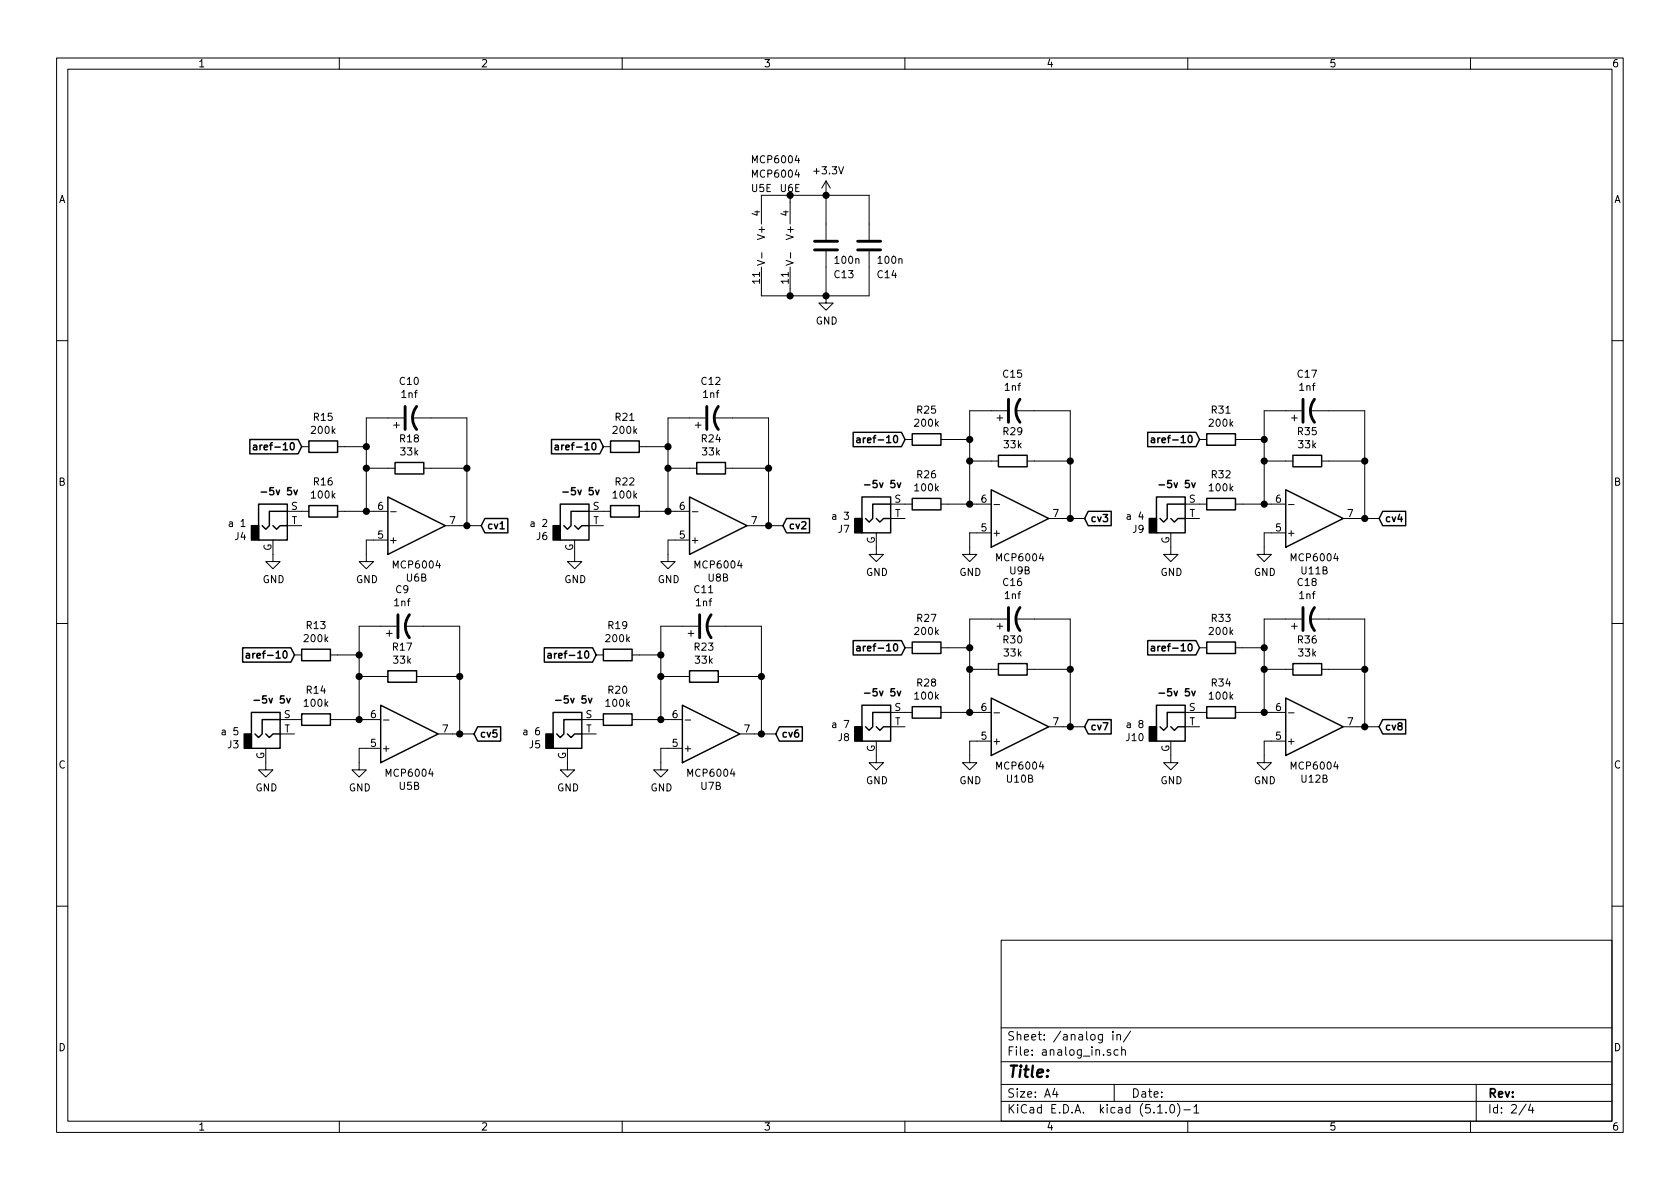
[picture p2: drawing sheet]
<svg xmlns="http://www.w3.org/2000/svg" width="297mm" height="210mm" viewBox="0 0 297 210" stroke-linecap="round" stroke-linejoin="round" font-family="sans-serif">
<g fill="none" stroke="#000" stroke-width=".18">
<path d="M10 10.3h277v189.9h-277zM12 12.2h273v186.1h-273zM60 10.3v1.9M110 10.3v1.9M160 10.3v1.9M210 10.3v1.9M260 10.3v1.9M134.6 39.6v-5.1h19.1v7.9M139.7 34.5v5.1M146 32v10.4M146 32l-.7 1.3M146 32l.8 1.3"/>
<path d="M133.9 46l1.3 .5-1.3 .4M134.7 44.7v.9M139 46l1.3 .5-1.3 .4M139.7 47.2v5.1M139.8 44.7v.9M146 44.4v9.2h1.3l-1.3 1.3-1.2-1.3h1.2M153.7 44.4v7.9h-19.1v-5.1M10 60.2h2M53.3 79h1.3M59.7 79h5.1M69.6 75.2h1M70.1 74.7v1"/>
<path d="M71.4 73.9h-6.6v16.5M72.9 73.9h9.6v19.1M106.7 79h1.2M113 79h5.1M122.9 75.2h1.1M123.4 74.7v1M124.7 73.9h-6.6v16.5M126.2 73.9h9.7v19.1M160 77.7h1.3M166.4 77.7h5M176.3 73.9h1M176.8 73.4v1"/>
<path d="M178.1 72.6h-6.7v16.5M179.6 72.6h9.6v19.1M212.1 77.7h1.3M218.4 77.7h5.1M228.3 73.9h1.1M228.9 73.4v1M230.1 72.6h-6.6v16.5M231.6 72.6h9.7v19.1M285 60.2h2M48.3 95.5v3.8h1.2l-1.2 1.3-1.3-1.3h1.3M50.8 90.4h3.8M50.8 93h2.5"/>
<path d="M59.7 90.4h8.9M64.8 82.8h5M68.6 95.5h-3.8v3.8h1.2l-1.2 1.3-1.3-1.3h1.3M69.1 90.5h1M74.9 82.8h7.6M78.7 93h6.4M101.6 95.5v3.8h1.3l-1.3 1.3-1.3-1.3h1.3M104.1 90.4h3.8M104.1 93h2.6M113 90.4h8.9M118.1 82.8h5.1M121.9 95.5h-3.8v3.8h1.3l-1.3 1.3-1.3-1.3h1.3"/>
<path d="M122.4 90.5h1M128.3 82.8h7.6M132.1 93h6.3M154.9 94.2v3.8h1.3l-1.3 1.3-1.2-1.3h1.2M157.5 89.1h3.8M157.5 91.7h2.5M166.4 89.1h8.9M171.4 81.5h5.1M175.3 94.2h-3.9v3.8h1.3l-1.3 1.3-1.2-1.3h1.2M175.7 89.2h1M181.6 81.5h7.6M185.4 91.7h6.4"/>
<path d="M207 94.2v3.8h1.3l-1.3 1.3-1.3-1.3h1.3M209.5 89.1h3.9M209.5 91.7h2.6M218.4 89.1h8.9M223.5 81.5h5.1M227.3 94.2h-3.8v3.8h1.3l-1.3 1.3-1.3-1.3h1.3M227.8 89.2h1M233.7 81.5h7.6M237.5 91.7h6.3M10 110.3h2M52.1 115.8h1.2M58.4 115.8h5.1"/>
<path d="M63.5 119.6h5.1M68.3 112h1M68.8 111.5v1M70.1 110.7h-6.6v16.5M71.6 110.7h9.7v19.1M73.7 119.6h7.6M105.4 115.8h1.3M111.8 115.8h5M116.8 119.6h5.1M121.7 112h1M122.2 111.5v1M123.4 110.7h-6.6v16.5"/>
<path d="M125 110.7h9.6v19.1M127 119.6h7.6M160 114.5h1.3M166.4 114.5h5M171.4 118.4h5.1M176.3 110.7h1M176.8 110.2v1M178.1 109.5h-6.7v16.5M179.6 109.5h9.6v19M181.6 118.4h7.6M212.1 114.5h1.3M218.4 114.5h5.1"/>
<path d="M223.5 118.4h5.1M228.3 110.7h1.1M228.9 110.2v1M230.1 109.5h-6.6v16.5M231.6 109.5h9.7v19M233.7 118.4h7.6M285 110.3h2M47 132.3v3.8h1.3l-1.3 1.3-1.3-1.3h1.3M49.5 127.2h3.8M49.5 129.8h2.6M58.4 127.2h8.9M67.3 132.3h-3.8v3.8h1.3l-1.3 1.3-1.3-1.3h1.3"/>
<path d="M67.8 127.3h1M77.5 129.8h6.3M100.3 132.3v3.8h1.3l-1.3 1.3-1.2-1.3h1.2M102.9 127.2h3.8M102.9 129.8h2.5M111.8 127.2h8.8M120.6 132.3h-3.8v3.8h1.3l-1.3 1.3-1.2-1.3h1.2M121.1 127.3h1M130.8 129.8h6.4M154.9 131.1v3.8h1.3l-1.3 1.2-1.2-1.2h1.2M157.5 126h3.8M157.5 128.5h2.5"/>
<path d="M166.4 126h8.9M175.3 131.1h-3.9v3.8h1.3l-1.3 1.2-1.2-1.2h1.2M175.7 126.1h1M185.4 128.5h6.4M207 131.1v3.8h1.3l-1.3 1.2-1.3-1.2h1.3M209.5 126h3.9M209.5 128.5h2.6M218.4 126h8.9M227.3 131.1h-3.8v3.8h1.3l-1.3 1.2-1.3-1.2h1.3M227.8 126.1h1M237.5 128.5h6.3M10 160.2h2"/>
<path d="M177 166.3h108v32h-108zM285 160.2h2M60 198.3v1.9M110 198.3v1.9M160 198.3v1.9M177 194.8h108M177 191.8h108M177 187.8h108M177 181.8h108M186.5 192.5l-.4 1h1M186.8 193v1M196.3 185.7a.37 .37 0 0 0-.5 .1v.2l.5 .2 .1 .1-.2 .3-.4-.1"/>
<path d="M196.8 182.4v.2M196.8 182.9v1M197 191.8v3M197.5 183.1l.2-.2 .3 .1 .1 .9M197.5 182.9v1M197.7 185.7l-.4-.1-.3 .3 .1 .6 .2 .1 .4-.1M198.3 185.7h.1a.37 .37 0 0 1 .6 .1v.8M198.3 185.1v1.5M199.9 182.3l-1.3 2M204.7 196.8h.8M206.2 196.7v.1M207 195.4l.3-.1a.94 .94 0 0 1 0 1.5 .82 .82 0 0 1-.3-1.4z"/>
<path d="M208.2 195.1a1.71 1.71 0 0 1 0 2.3M209.3 196.3h1.2M210 198.3v1.9M211.1 195.8l.4-.5v1.5M211.1 196.8h.9M260 198.3v1.9M261 191.8v6.5M269.8 195.2l-1.2 2M270.6 195.2l-.3 1.1h.9M271 195.8v1"/>
</g>
<g fill="none" stroke="#000" stroke-width=".25">
<path d="M44.2 77.7h8.5l.6 1.3-.6 1.3h-8.5zM44.8 78.8h.5l.1 .7M45.4 79l-.4 .1-.2 .1v.3h.6M46 78.7v.8M46.4 78.7l-.4 .2M54.6 78h5.1v2h-5.1zM97.5 77.7h8.5l.7 1.3-.7 1.3h-8.5zM98.2 78.8h.5v.7M98.7 79l-.4 .1-.2 .1 .1 .3h.5M99.3 78.7v.8M99.7 78.7l-.4 .2M107.9 78h5.1v2h-5.1z"/>
<path d="M150.9 76.4h8.5l.6 1.3-.6 1.3h-8.5zM151.5 77.5h.5l.1 .8M152.1 77.7l-.5 .1-.1 .2v.2h.6M152.7 77.4v.9M153 77.4l-.3 .3M161.3 76.7h5.1v2h-5.1zM202.9 76.4h8.6l.6 1.3-.6 1.3h-8.6zM203.6 77.5h.5v.8M204.1 77.7l-.4 .1-.2 .2 .1 .2h.5M204.7 77.4v.9M205.1 77.4l-.4 .3M213.4 76.7h5v2h-5z"/>
<path d="M45.7 89.1h5.1v6.4h-5.1zM48.3 93l.6 .6 .6-.6h1.3M50.8 90.4h-3.2v2.6l-.6 .6-.6-.6M51.5 86.2h-.6l-.1 .6 .5-.1 .3 .3v.3l-.3 .2-.5-.1M52 86.7l.3 .8 .3-.8M54.6 89.4h5.1v2h-5.1zM68.6 87.9l10.1 5.1-10.1 5zM69.8 81.8h5.1v2h-5.1zM85.7 91.7h4.1v2.5h-4.1l-.6-1.2zM99.1 89.1h5v6.4h-5zM101.6 93l.6 .6 .7-.6h1.2M104.1 90.4h-3.1v2.6l-.7 .6-.6-.6"/>
<path d="M104.8 86.2h-.6v.6l.4-.1 .3 .3v.3l-.3 .2-.4-.1M105.3 86.7l.3 .8 .3-.8M107.9 89.4h5.1v2h-5.1zM121.9 87.9l10.2 5.1-10.2 5zM123.2 81.8h5.1v2h-5.1zM139.1 91.7h4v2.5h-4l-.7-1.2zM152.4 87.9h5.1v6.3h-5.1zM154.9 91.7l.7 .6 .6-.6h1.3M157.5 89.1h-3.2v2.6l-.6 .6-.7-.6M158.2 85h-.6l-.1 .6 .5-.2 .2 .3v.3l-.2 .2-.5-.1M158.6 85.4l.4 .8 .3-.8M161.3 88.1h5.1v2.1h-5.1z"/>
<path d="M175.3 86.6l10.1 5.1-10.1 5.1zM176.5 80.5h5.1v2h-5.1zM192.4 90.4h4.1v2.6h-4.1l-.6-1.3zM204.5 87.9h5v6.3h-5zM207 91.7l.6 .6 .7-.6h1.2M209.5 89.1h-3.1v2.6l-.7 .6-.6-.6M210.2 85h-.5l-.1 .6 .5-.2 .2 .3v.3l-.2 .2-.5-.1M210.7 85.4l.3 .8 .3-.8M213.4 88.1h5v2.1h-5zM227.3 86.6l10.2 5.1-10.2 5.1zM228.6 80.5h5.1v2h-5.1zM244.5 90.4h4v2.6h-4l-.7-1.3z"/>
<path d="M42.9 114.5h8.5l.7 1.3-.7 1.3h-8.5zM43.6 115.6h.4l.1 .8M44.1 115.8l-.4 .1-.2 .2 .1 .2h.5M44.7 115.5v.9M45.1 115.5l-.4 .3M53.3 114.8h5.1v2h-5.1zM68.6 118.6h5.1v2h-5.1zM96.2 114.5h8.6l.6 1.3-.6 1.3h-8.6zM96.9 115.6h.5l.1 .8M97.5 115.8l-.5 .1-.1 .2v.2h.6M98 115.5v.9M98.4 115.5l-.4 .3"/>
<path d="M106.7 114.8h5.1v2h-5.1zM121.9 118.6h5.1v2h-5.1zM150.9 113.3h8.5l.6 1.2-.6 1.3h-8.5zM151.5 114.3h.5l.1 .8M152.1 114.6h-.5l-.1 .2v.3h.6M152.7 114.3v.8M153 114.3l-.3 .2M161.3 113.5h5.1v2.1h-5.1zM176.5 117.3h5.1v2.1h-5.1zM202.9 113.3h8.6l.6 1.2-.6 1.3h-8.6zM203.6 114.3h.5v.8M204.1 114.6h-.4l-.2 .2 .1 .3h.5"/>
<path d="M204.7 114.3v.8M205.1 114.3l-.4 .2M213.4 113.5h5v2.1h-5zM228.6 117.3h5.1v2.1h-5.1zM44.4 126h5.1v6.3h-5.1zM47 129.8l.6 .6 .7-.6h1.2M49.5 127.2h-3.1v2.6l-.7 .6-.6-.6M50.2 123.1h-.6v.6l.4-.2 .3 .3v.3l-.3 .2-.4-.1M50.7 123.5l.3 .8 .3-.8M53.3 126.2h5.1v2.1h-5.1zM67.3 124.7l10.2 5.1-10.2 5.1zM84.5 128.5h4v2.6h-4l-.7-1.3z"/>
<path d="M97.8 126h5.1v6.3h-5.1zM100.3 129.8l.7 .6 .6-.6h1.3M102.9 127.2h-3.2v2.6l-.6 .6-.7-.6M103.6 123.1h-.6l-.1 .6 .5-.2 .2 .3v.3l-.2 .2-.5-.1M104 123.5l.3 .8 .3-.8M106.7 126.2h5.1v2.1h-5.1zM120.6 124.7l10.2 5.1-10.2 5.1zM137.8 128.5h4.1v2.6h-4.1l-.6-1.3zM152.4 124.7h5.1v6.4h-5.1zM154.9 128.5l.7 .7 .6-.7h1.3M157.5 126h-3.2v2.5l-.6 .7-.7-.7M158.2 121.8h-.6l-.1 .6 .5-.1 .2 .2v.3l-.2 .3-.5-.2"/>
<path d="M158.6 122.2l.4 .9 .3-.9M161.3 125h5.1v2h-5.1zM175.3 123.4l10.1 5.1-10.1 5.1zM192.4 127.2h4.1v2.6h-4.1l-.6-1.3zM204.5 124.7h5v6.4h-5zM207 128.5l.6 .7 .7-.7h1.2M209.5 126h-3.1v2.5l-.7 .7-.6-.7M210.2 121.8h-.5l-.1 .6 .5-.1 .2 .2v.3l-.2 .3-.5-.2M210.7 122.2l.3 .9 .3-.9M213.4 125h5v2h-5zM227.3 123.4l10.2 5.1-10.2 5.1zM244.5 127.2h4v2.6h-4l-.7-1.3z"/>
</g>
<g fill="#000" stroke="#000" stroke-width=".25">
<path d="M44.4 93h1.3v2.5h-1.3zM97.8 93h1.3v2.5h-1.3zM151.1 91.7h1.3v2.5h-1.3zM203.2 91.7h1.3v2.5h-1.3zM43.2 129.8h1.2v2.5h-1.2zM96.5 129.8h1.3v2.5h-1.3zM151.1 128.5h1.3v2.6h-1.3zM203.2 128.5h1.3v2.6h-1.3z"/>
<circle cx="139.7" cy="34.5" r=".51"/>
<circle cx="146.1" cy="34.5" r=".51"/>
<circle cx="139.7" cy="52.3" r=".51"/>
<circle cx="146.1" cy="52.3" r=".51"/>
<circle cx="64.8" cy="79" r=".51"/>
<circle cx="118.1" cy="79" r=".51"/>
<circle cx="171.5" cy="77.7" r=".51"/>
<circle cx="223.5" cy="77.7" r=".51"/>
<circle cx="64.8" cy="90.4" r=".51"/>
<circle cx="64.8" cy="82.8" r=".51"/>
<circle cx="82.6" cy="93" r=".51"/>
<circle cx="82.6" cy="82.8" r=".51"/>
<circle cx="118.1" cy="82.8" r=".51"/>
<circle cx="118.1" cy="90.4" r=".51"/>
<circle cx="135.9" cy="93" r=".51"/>
<circle cx="135.9" cy="82.8" r=".51"/>
<circle cx="171.5" cy="81.5" r=".51"/>
<circle cx="171.5" cy="89.1" r=".51"/>
<circle cx="189.2" cy="91.7" r=".51"/>
<circle cx="189.2" cy="81.5" r=".51"/>
<circle cx="223.5" cy="89.1" r=".51"/>
<circle cx="223.5" cy="81.5" r=".51"/>
<circle cx="241.3" cy="91.7" r=".51"/>
<circle cx="241.3" cy="81.5" r=".51"/>
<circle cx="63.5" cy="115.8" r=".51"/>
<circle cx="63.5" cy="119.6" r=".51"/>
<circle cx="81.3" cy="119.6" r=".51"/>
<circle cx="116.8" cy="119.6" r=".51"/>
<circle cx="116.8" cy="115.8" r=".51"/>
<circle cx="134.6" cy="119.6" r=".51"/>
<circle cx="171.5" cy="118.4" r=".51"/>
<circle cx="171.5" cy="114.5" r=".51"/>
<circle cx="189.2" cy="118.4" r=".51"/>
<circle cx="223.5" cy="118.4" r=".51"/>
<circle cx="223.5" cy="114.5" r=".51"/>
<circle cx="241.3" cy="118.4" r=".51"/>
<circle cx="63.5" cy="127.2" r=".51"/>
<circle cx="81.3" cy="129.8" r=".51"/>
<circle cx="116.8" cy="127.2" r=".51"/>
<circle cx="134.6" cy="129.8" r=".51"/>
<circle cx="171.5" cy="126" r=".51"/>
<circle cx="189.2" cy="128.5" r=".51"/>
<circle cx="223.5" cy="126" r=".51"/>
<circle cx="241.3" cy="128.5" r=".51"/>
</g>
<g fill="none" stroke="#000" stroke-width=".51">
<path d="M144 44.2h4.1M144 42.7h4.1M151.6 44.2h4.1M151.6 42.7h4.1M71.6 71.9v4M73.7 71.9a3.3 3.3 0 0 0 0 4M125 71.9v4M127 71.9a3.3 3.3 0 0 0 0 4M178.3 70.6v4.1M180.3 70.6a3.3 3.3 0 0 0 0 4.1M230.4 70.6v4.1M232.4 70.6a3.3 3.3 0 0 0 0 4.1"/>
<path d="M70.4 108.7v4.1M72.4 108.7a3.3 3.3 0 0 0 0 4.1M123.7 108.7v4.1M125.7 108.7a3.3 3.3 0 0 0 0 4.1M178.3 107.4v4.1M180.3 107.4a3.3 3.3 0 0 0 0 4.1M230.4 107.4v4.1M232.4 107.4a3.3 3.3 0 0 0 0 4.1"/>
</g>
<text font-size="2.8" x="178" y="190.5">Title:</text>
<g font-size="2.1">
<text x="178" y="184">Sheet: /analog in/</text>
<text x="178" y="186.7">File: analog_in.sch</text>
<text x="178" y="196.9">KiCad E.D.A. kicad (5.1.0)-1</text>
<text x="178" y="194.1">Size: A4</text>
<text x="200" y="194.1">Date:</text>
<text x="263" y="194.1">Rev:</text>
<text x="263" y="196.9">Id: 2/4</text>
</g>
<g font-size="1.8">
<text x="35" y="11.9">1</text>
<text x="85" y="11.9">2</text>
<text x="135" y="11.9">3</text>
<text x="185" y="11.9">4</text>
<text x="235" y="11.9">5</text>
<text x="285" y="11.9">6</text>
<text x="133.2" y="28.9">MCP6004</text>
<text x="10.4" y="35.9">A</text>
<text x="132.9" y="34">U5E</text>
<text x="133.2" y="31.4">MCP6004</text>
<text x="138" y="34">U6E</text>
<text x="144.1" y="30.8">+3.3V</text>
<text x="285.4" y="35.9">A</text>
<text x="134.4" y="38.2" transform="rotate(-90 134.4 38.2)">4</text>
<text x="135.3" y="42" transform="rotate(-90 135.3 42)">V+</text>
<text x="139.4" y="38.2" transform="rotate(-90 139.4 38.2)">4</text>
<text x="140.3" y="42" transform="rotate(-90 140.3 42)">V+</text>
<text x="147.8" y="46.7">100n</text>
<text x="155.4" y="46.7">100n</text>
<text x="134.4" y="50.1" transform="rotate(-90 134.4 50.1)">11</text>
<text x="139.4" y="50.1" transform="rotate(-90 139.4 50.1)">11</text>
<text x="147.6" y="49.2">C13</text>
<text x="155.2" y="49.2">C14</text>
<text x="144.2" y="57.4">GND</text>
<text x="70.7" y="68.1">C10</text>
<text x="71" y="70.4">1nf</text>
<text x="124.1" y="68.1">C12</text>
<text x="124.4" y="70.4">1nf</text>
<text x="177.4" y="66.8">C15</text>
<text x="177.7" y="69.1">1nf</text>
<text x="229.5" y="66.8">C17</text>
<text x="229.8" y="69.1">1nf</text>
<text x="55.2" y="76.7">200k</text>
<text x="55.5" y="74.4">R15</text>
<text x="108.5" y="76.7">200k</text>
<text x="108.9" y="74.4">R21</text>
<text x="161.9" y="75.5">200k</text>
<text x="162.2" y="73.1">R25</text>
<text x="177.4" y="77">R29</text>
<text x="213.9" y="75.5">200k</text>
<text x="214.3" y="73.1">R31</text>
<text x="229.5" y="77">R35</text>
<text x="46.7" y="79.6">aref-10</text>
<text x="70.8" y="78.2">R18</text>
<text x="70.9" y="80.5">33k</text>
<text x="100" y="79.6">aref-10</text>
<text x="124.1" y="78.2">R24</text>
<text x="124.3" y="80.5">33k</text>
<text x="153.3" y="78.4">aref-10</text>
<text x="177.6" y="79.3">33k</text>
<text x="205.4" y="78.4">aref-10</text>
<text x="229.7" y="79.3">33k</text>
<text x="10.4" y="85.9">B</text>
<text x="45.7" y="87.6">-5v 5v</text>
<text x="55.2" y="88.2">100k</text>
<text x="55.5" y="85.8">R16</text>
<text x="99.1" y="87.6">-5v 5v</text>
<text x="108.5" y="88.2">100k</text>
<text x="108.9" y="85.8">R22</text>
<text x="152.4" y="86.3">-5v 5v</text>
<text x="158.2" y="88.9">S</text>
<text x="161.9" y="86.9">100k</text>
<text x="162.2" y="84.6">R26</text>
<text x="173.5" y="88.9">6</text>
<text x="204.5" y="86.3">-5v 5v</text>
<text x="210.2" y="88.9">S</text>
<text x="213.9" y="86.9">100k</text>
<text x="214.3" y="84.6">R32</text>
<text x="225.6" y="88.9">6</text>
<text x="285.4" y="85.9">B</text>
<text x="40.7" y="93.2">a 1</text>
<text x="41.6" y="95.5">J4</text>
<text x="51.5" y="90.2">S</text>
<text x="51.5" y="92.7">T</text>
<text x="66.8" y="95.2">5</text>
<text x="66.8" y="90.2">6</text>
<text x="79.5" y="92.7">7</text>
<text x="86" y="93.6">cv1</text>
<text x="94.1" y="93.2">a 2</text>
<text x="94.9" y="95.5">J6</text>
<text x="104.8" y="90.2">S</text>
<text x="104.9" y="92.7">T</text>
<text x="120.2" y="95.2">5</text>
<text x="120.2" y="90.2">6</text>
<text x="132.9" y="92.7">7</text>
<text x="139.3" y="93.6">cv2</text>
<text x="147.4" y="91.9">a 3</text>
<text x="148.2" y="94.2">J7</text>
<text x="158.2" y="91.4">T</text>
<text x="173.5" y="94">5</text>
<text x="175.4" y="94.9">+</text>
<text x="186.2" y="91.4">7</text>
<text x="192.7" y="92.3">cv3</text>
<text x="199.5" y="91.9">a 4</text>
<text x="200.3" y="94.2">J9</text>
<text x="210.3" y="91.4">T</text>
<text x="225.6" y="94">5</text>
<text x="227.5" y="94.9">+</text>
<text x="238.3" y="91.4">7</text>
<text x="244.7" y="92.3">cv4</text>
<text x="48" y="97.5" transform="rotate(-90 48 97.5)">G</text>
<text x="68.7" y="96.1">+</text>
<text x="69.7" y="100.5">MCP6004</text>
<text x="101.3" y="97.5" transform="rotate(-90 101.3 97.5)">G</text>
<text x="122" y="96.1">+</text>
<text x="123.1" y="100.5">MCP6004</text>
<text x="153.1" y="101.8">GND</text>
<text x="154.7" y="96.2" transform="rotate(-90 154.7 96.2)">G</text>
<text x="169.6" y="101.8">GND</text>
<text x="176.4" y="99.3">MCP6004</text>
<text x="178.6" y="101.6">U9B</text>
<text x="205.2" y="101.8">GND</text>
<text x="206.8" y="96.2" transform="rotate(-90 206.8 96.2)">G</text>
<text x="221.7" y="101.8">GND</text>
<text x="228.5" y="99.3">MCP6004</text>
<text x="230.1" y="101.6">U11B</text>
<text x="46.4" y="103.1">GND</text>
<text x="62.9" y="103.1">GND</text>
<text x="69.8" y="107.2">1nf</text>
<text x="70" y="104.9">C9</text>
<text x="71.9" y="102.8">U6B</text>
<text x="99.8" y="103.1">GND</text>
<text x="116.3" y="103.1">GND</text>
<text x="122.8" y="104.9">C11</text>
<text x="123.1" y="107.2">1nf</text>
<text x="125.2" y="102.8">U8B</text>
<text x="177.4" y="103.6">C16</text>
<text x="177.7" y="105.9">1nf</text>
<text x="229.5" y="103.6">C18</text>
<text x="229.8" y="105.9">1nf</text>
<text x="53.9" y="113.6">200k</text>
<text x="54.3" y="111.2">R13</text>
<text x="107.3" y="113.6">200k</text>
<text x="107.6" y="111.2">R19</text>
<text x="161.9" y="112.3">200k</text>
<text x="162.2" y="110">R27</text>
<text x="177.4" y="113.8">R30</text>
<text x="213.9" y="112.3">200k</text>
<text x="214.3" y="110">R33</text>
<text x="229.5" y="113.8">R36</text>
<text x="45.4" y="116.5">aref-10</text>
<text x="69.5" y="115.1">R17</text>
<text x="69.6" y="117.4">33k</text>
<text x="98.7" y="116.5">aref-10</text>
<text x="122.8" y="115.1">R23</text>
<text x="123" y="117.4">33k</text>
<text x="153.3" y="115.2">aref-10</text>
<text x="177.6" y="116.1">33k</text>
<text x="205.4" y="115.2">aref-10</text>
<text x="229.7" y="116.1">33k</text>
<text x="44.4" y="124.4">-5v 5v</text>
<text x="53.9" y="125">100k</text>
<text x="54.3" y="122.7">R14</text>
<text x="97.8" y="124.4">-5v 5v</text>
<text x="107.3" y="125">100k</text>
<text x="107.6" y="122.7">R20</text>
<text x="152.4" y="123.1">-5v 5v</text>
<text x="158.2" y="125.7">S</text>
<text x="161.9" y="123.7">100k</text>
<text x="162.2" y="121.4">R28</text>
<text x="173.5" y="125.7">6</text>
<text x="204.5" y="123.1">-5v 5v</text>
<text x="210.2" y="125.7">S</text>
<text x="213.9" y="123.7">100k</text>
<text x="214.3" y="121.4">R34</text>
<text x="225.6" y="125.7">6</text>
<text x="39.4" y="130">a 5</text>
<text x="50.2" y="127">S</text>
<text x="50.3" y="129.5">T</text>
<text x="65.6" y="127">6</text>
<text x="78.3" y="129.5">7</text>
<text x="84.7" y="130.4">cv5</text>
<text x="92.8" y="130">a 6</text>
<text x="103.6" y="127">S</text>
<text x="103.6" y="129.5">T</text>
<text x="118.9" y="127">6</text>
<text x="131.6" y="129.5">7</text>
<text x="138" y="130.4">cv6</text>
<text x="147.4" y="128.7">a 7</text>
<text x="148.2" y="131.1">J8</text>
<text x="158.2" y="128.3">T</text>
<text x="173.5" y="130.8">5</text>
<text x="175.4" y="131.7">+</text>
<text x="186.2" y="128.3">7</text>
<text x="192.7" y="129.2">cv7</text>
<text x="199.2" y="131.1">J10</text>
<text x="199.5" y="128.7">a 8</text>
<text x="210.3" y="128.3">T</text>
<text x="225.6" y="130.8">5</text>
<text x="227.5" y="131.7">+</text>
<text x="238.3" y="128.3">7</text>
<text x="244.7" y="129.2">cv8</text>
<text x="10.4" y="135.9">C</text>
<text x="40.3" y="132.3">J3</text>
<text x="46.7" y="134.3" transform="rotate(-90 46.7 134.3)">G</text>
<text x="65.6" y="132.1">5</text>
<text x="67.4" y="133">+</text>
<text x="68.5" y="137.4">MCP6004</text>
<text x="93.6" y="132.3">J5</text>
<text x="100.1" y="134.3" transform="rotate(-90 100.1 134.3)">G</text>
<text x="118.9" y="132.1">5</text>
<text x="120.8" y="133">+</text>
<text x="121.8" y="137.4">MCP6004</text>
<text x="154.7" y="133" transform="rotate(-90 154.7 133)">G</text>
<text x="176.4" y="136.1">MCP6004</text>
<text x="206.8" y="133" transform="rotate(-90 206.8 133)">G</text>
<text x="228.5" y="136.1">MCP6004</text>
<text x="285.4" y="135.9">C</text>
<text x="45.2" y="139.9">GND</text>
<text x="61.7" y="139.9">GND</text>
<text x="70.6" y="139.7">U5B</text>
<text x="98.5" y="139.9">GND</text>
<text x="115" y="139.9">GND</text>
<text x="124" y="139.7">U7B</text>
<text x="153.1" y="138.7">GND</text>
<text x="169.6" y="138.7">GND</text>
<text x="178.1" y="138.4">U10B</text>
<text x="205.2" y="138.7">GND</text>
<text x="221.7" y="138.7">GND</text>
<text x="230.1" y="138.4">U12B</text>
<text x="10.4" y="185.9">D</text>
<text x="285.4" y="185.9">D</text>
<text x="35" y="199.9">1</text>
<text x="85" y="199.9">2</text>
<text x="135" y="199.9">3</text>
<text x="185" y="199.9">4</text>
<text x="235" y="199.9">5</text>
<text x="285" y="199.9">6</text>
</g>
</svg>
